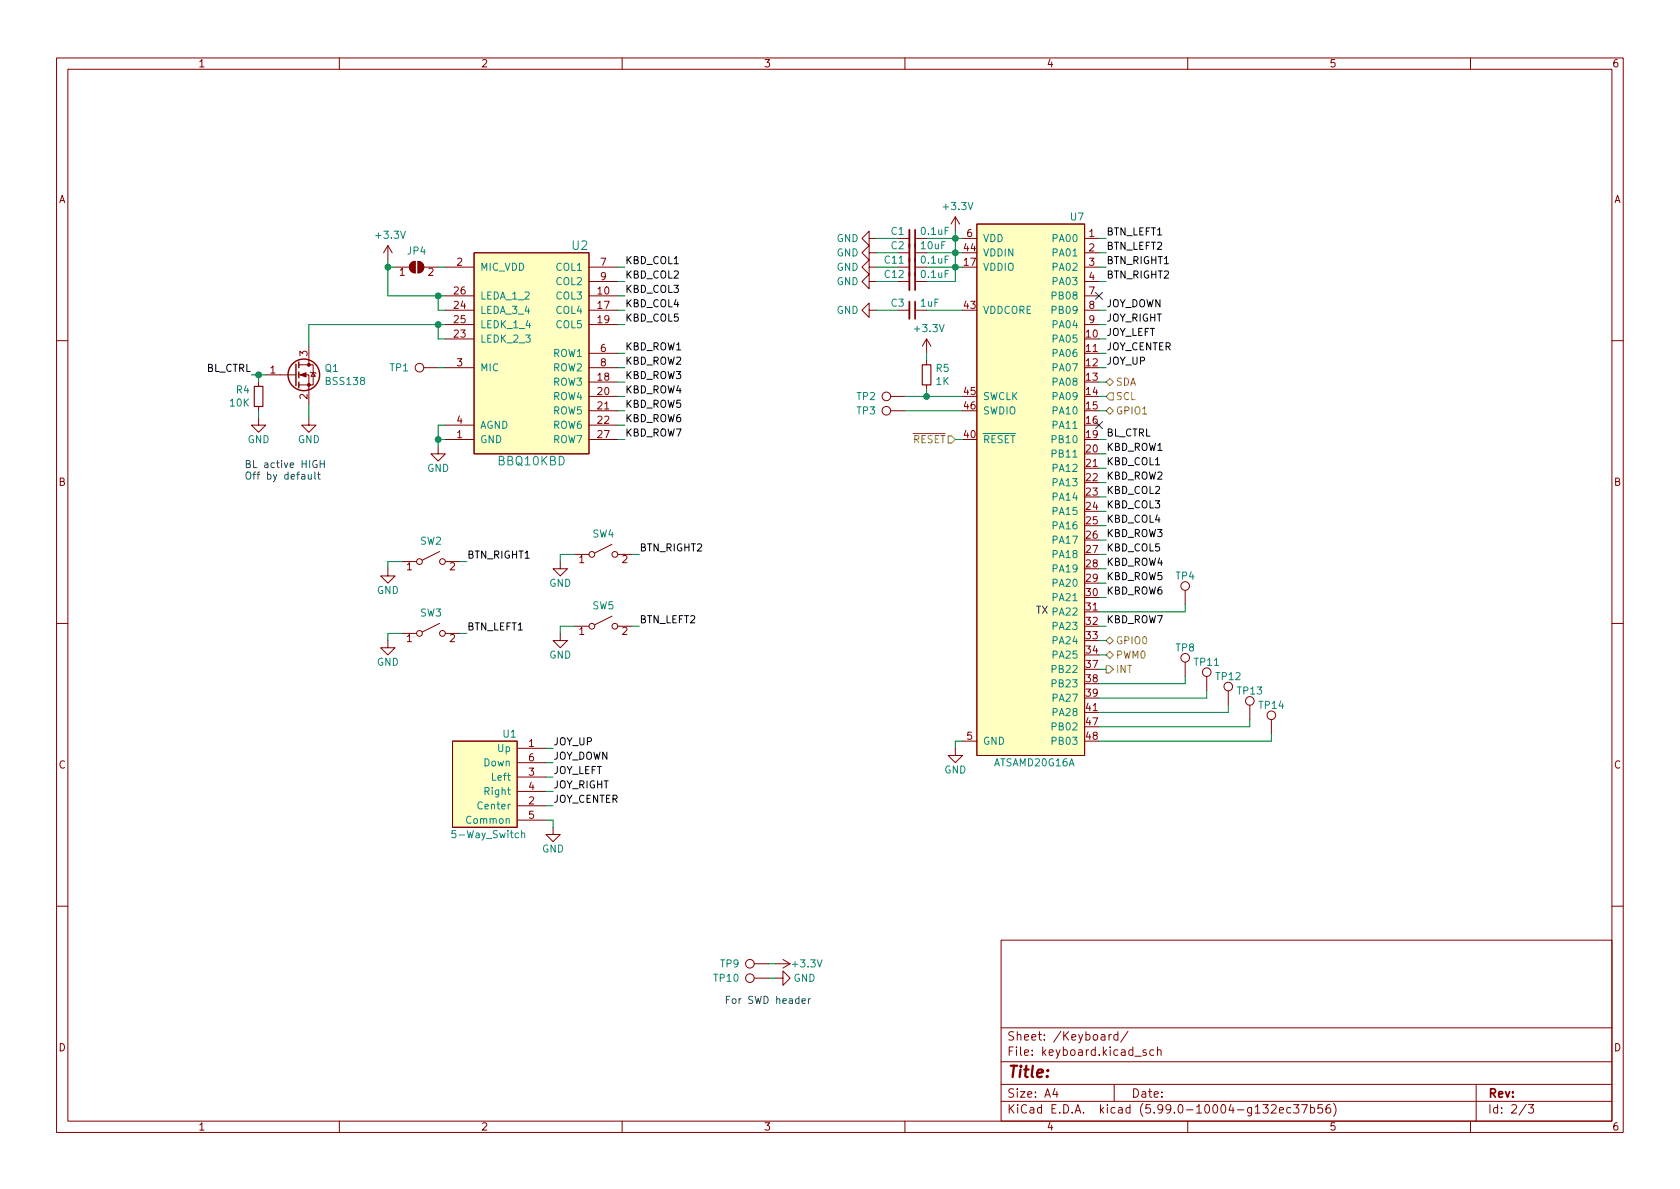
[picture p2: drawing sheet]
<svg xmlns="http://www.w3.org/2000/svg" width="297mm" height="210mm" viewBox="0 0 297 210" stroke-linecap="round" stroke-linejoin="round" font-family="sans-serif">
<g fill="none" stroke="#840000" stroke-width=".18">
<path d="M10 10.2h277v190.1h-277zM12 12.2h273v186.1h-273zM60 10.2v2M110 10.2v2M160 10.2v2M210 10.2v2M260 10.2v2M168.9 38.3l-.8 1.3M168.9 38.3v2.6M168.9 38.3l.8 1.3M172.7 39.6h19.1v94h-19.1zM68.6 43.4l-.8 1.3"/>
<path d="M68.6 43.4v2.6M68.6 43.4l.7 1.3M69.8 47.2h2.6M72.7 46.5l.7-.3v2.1a1.02 1.02 0 0 1-.9-.7 1.02 1.02 0 0 1 .2-1.1zM73.9 46.2a1.02 1.02 0 0 1 1 1 1.02 1.02 0 0 1-1 1.1zM74.9 47.2h2.6M78.7 47.2h5.1M78.7 52.3h5.1M78.7 54.9h5.1M78.7 57.4h5.1M78.7 59.9h5.1M83.8 44.7h20.3v35.6h-20.3z"/>
<path d="M104.1 47.2h5.1M104.1 49.8h5.1M104.1 52.3h5.1M104.1 54.9h5.1M104.1 57.4h5.1M153.7 44.7v-1.3l-1.3 1.3 1.3 1.3v-1.3h1.2M153.7 49.8v-1.3l-1.3 1.3 1.3 1.2v-1.2h1.2M153.7 42.2v-1.3l-1.3 1.3 1.3 1.2v-1.2h1.2M153.7 47.2v-1.2l-1.3 1.2 1.3 1.3v-1.3h1.2M153.7 54.9v-1.3l-1.3 1.3 1.3 1.2v-1.2h1.2M158.7 44.7h2.1M158.7 47.2h2.1"/>
<path d="M158.7 42.2h2.1M158.7 49.8h2.1M158.7 54.9h2.1M161.8 44.7h2M161.8 47.2h2M161.8 42.2h2M161.8 49.8h2M161.8 54.9h2M163.8 59.9l-.7 1.3M163.8 59.9v2.6M163.8 59.9l.8 1.3M170.2 42.2h2.5"/>
<path d="M191.8 44.7h2.5M191.8 47.2h2.5M191.8 42.2h2.5M191.8 49.8h2.5M191.8 52.3h2.5M191.8 54.9h2.5M191.8 57.4h2.5M10 60.2h2M45.7 73.9v1.3h1.3l-1.3 1.2-1.3-1.2h1.3M45.7 67.6v.7M45.7 71.9v.7M47 66.3h5.3"/>
<path d="M52.8 66.3h1.8v5.1M52.8 64.5h2.6v3.6h-2.6M54.6 73.9v1.3h1.3l-1.3 1.2-1.3-1.2h1.3M54.6 61.2v3.3M54.9 65.8l.1 .1h.8l.1 .1M55.4 65.9l.4 .6h-.8zM74.9 65h2.6M77.5 79v1.3h1.2l-1.2 1.2-1.3-1.2h1.3M78.7 65h5.1M78.7 77.7h5.1M78.7 75.2h5.1M104.1 62.5h5.1"/>
<path d="M104.1 72.6h5.1M104.1 70.1h5.1M104.1 65h5.1M104.1 77.7h5.1M104.1 67.6h5.1M104.1 75.2h5.1M157.5 72.6h2.5M157.5 70.1h2.5M163.8 63.7v.8M163.8 68.1v.7M191.8 62.5h2.5M285 60.2h2"/>
<path d="M71.1 99.3h2.6M77.7 97.5l-3 1.6M78.7 99.3h2.6M99.1 99.3v1.3h1.2l-1.2 1.2-1.3-1.2h1.3M101.6 98h2.5M108.2 96.3l-3 1.5M109.2 98h2.6M191.8 82.8h2.5M10 110.2h2M68.6 113.3v1.2h1.2l-1.2 1.3-1.3-1.3h1.3M68.6 100.6v1.2h1.2l-1.2 1.3-1.3-1.3h1.3M71.1 112h2.6"/>
<path d="M77.7 110.2l-3 1.6M78.7 112h2.6M99.1 112v1.3h1.2l-1.2 1.2-1.3-1.2h1.3M101.6 110.7h2.5M108.2 109l-3 1.5M109.2 110.7h2.6M191.8 108.2h2.5M209.5 104.4v2.5M209.5 117.1v2.5M213.4 119.6v2.6M285 110.2h2M80 131.1h11.4v15.2h-11.4z"/>
<path d="M91.4 132.3h5.1M91.4 137.4h5.1M91.4 139.9h5.1M91.4 134.9h5.1M168.9 132.3v1.3h1.3l-1.3 1.3-1.3-1.3h1.3M170.2 131.1h2.5M191.8 126h2.5M217.2 122.2v2.5M221 124.7v2.5M224.8 127.2v2.6M91.4 142.5h5.1M91.4 145h5.1"/>
<path d="M97.8 146.3v1.3h1.3l-1.3 1.2-1.3-1.2h1.3M10 160.2h2M133.3 173h2.6M133.3 170.4h2.6M137.2 173h1.2v-1.3l1.3 1.3-1.3 1.2v-1.2M137.2 170.4h2.5M138.4 169.7l1.3 .7M139.7 170.4l-1.3 .8M177 166.3h108v32h-108zM285 160.2h2M60 198.3v2M110 198.3v2"/>
<path d="M160 198.3v2M177 194.8h108M177 191.8h108M177 187.8h108M177 181.8h108M186.5 192.5l-.4 1h1M186.9 193v1M196.1 182.9v1M196.5 182.9l-.3 .1-.1 .2M197 191.8v3M197.6 183l-.4-.1-.3 .3v.4l.2 .3h.5M197.6 182.4v1.5"/>
<path d="M199.4 182.4l-1.3 1.9M200.6 186.8h1.2M202.6 185.7l-.3-.1-.2 .2v.3l.5 .1v.4h-.5M204 185.7l-.4-.1-.3 .3v.4l.1 .3h.6M204.6 185.8l.3-.2 .3 .1 .1 .9M204.6 185.1v1.5M210 198.3v2M224.8 195.5l.6-.2 .2 .2v.3l-.9 1h.9M226.2 196.3l.7-.1v-.3l-.5-.1-.2 .2 .1 .8h.6M228.2 195.9l-.4-.1-.3 .3v.4l.1 .3h.6M228.7 195.3h.9l-.5 .6 .5 .1v.7l-.2 .1h-.5l-.2-.1M230.1 195.3h1l-.6 1.5"/>
<path d="M231.7 195.9l.4-.1 .3 .3v.4l-.1 .3h-.6M231.7 195.3v1.5M233.8 195.3h-.7l-.1 .7 .2-.1 .5 .1 .2 .2-.1 .5-.2 .1-.6-.1M235.1 195.3a.59 .59 0 0 0-.7 .7v.5l.2 .3h.4l.2-.1 .1-.5-.2-.2-.4-.1-.3 .3M235.8 195.1a1.72 1.72 0 0 1 0 2.3M260 198.3v2M261 191.8v6.5M269.9 195.3l-1.3 1.9M270.2 195.3h1l-.6 .6 .5 .1v.7l-.2 .1h-.5l-.2-.1"/>
<circle cx="74.2" cy="65" r=".76"/>
<circle cx="156.7" cy="72.6" r=".76"/>
<circle cx="156.7" cy="70.1" r=".76"/>
<circle cx="74.2" cy="99.3" r=".51"/>
<circle cx="78.2" cy="99.3" r=".51"/>
<circle cx="104.6" cy="98" r=".51"/>
<circle cx="108.7" cy="98" r=".51"/>
<circle cx="74.2" cy="112" r=".51"/>
<circle cx="78.2" cy="112" r=".51"/>
<circle cx="104.6" cy="110.7" r=".51"/>
<circle cx="108.7" cy="110.7" r=".51"/>
<circle cx="209.5" cy="116.3" r=".76"/>
<circle cx="209.5" cy="103.6" r=".76"/>
<circle cx="213.4" cy="118.9" r=".76"/>
<circle cx="217.2" cy="121.4" r=".76"/>
<circle cx="221" cy="123.9" r=".76"/>
<circle cx="224.8" cy="126.5" r=".76"/>
<circle cx="132.6" cy="173" r=".76"/>
<circle cx="132.6" cy="170.4" r=".76"/>
</g>
<path d="M160.8 40.6v10.7M160.8 53.3v3.1" fill="none" stroke="#840000" stroke-width=".33"/>
<path d="M161.8 40.6v10.7M161.8 53.3v3.1" fill="none" stroke="#840000" stroke-width=".3"/>
<g fill="none" stroke="#840000" stroke-width=".25">
<path d="M52.3 64.4v3.8M52.8 64v1M52.8 65.8v1M52.8 67.6v1"/>
<circle cx="53.7" cy="66.3" r="2.79"/>
</g>
<g fill="#840000" stroke="#840000" stroke-width=".18">
<path d="M53.1 66.3l1-.4v.8z"/>
<path d="M72.7 46.5l.7-.3v2.1a1.02 1.02 0 0 1-.9-.7 1.02 1.02 0 0 1 .2-1.1z"/>
<path d="M73.9 46.2a1.02 1.02 0 0 1 1 1 1.02 1.02 0 0 1-1 1.1z"/>
<circle cx="54.6" cy="68.1" r=".25"/>
<circle cx="54.6" cy="64.5" r=".25"/>
</g>
<g fill="#ffffc2" stroke="#ffffc2" stroke-width=".18">
<path d="M172.7 39.6h19.1v94h-19.1z"/>
<path d="M83.8 44.7h20.3v35.6h-20.3z"/>
<path d="M80 131.1h11.4v15.2h-11.4z"/>
</g>
<path d="M45 68.3h1.5v3.6h-1.5zM163.1 64.5h1.5v3.6h-1.5z" fill="none" stroke="#840000" stroke-width=".2"/>
<path d="M92.2 147.4l.2-.1 .3 .1 .1 .7M92.2 146.9v1.2" fill="none" stroke="#008484" stroke-width=".18"/>
<path d="M195.6 70.1l.6-.6h.6v1.2h-.6zM195.6 67.6l.6-.7 .6 .7-.6 .6zM195.6 72.6l.6-.6 .6 .6-.6 .7zM195.6 113.3l.6-.7 .6 .7-.6 .6zM195.6 115.8l.6-.6 .6 .6-.6 .7zM195.6 117.7h.6l.6 .7-.6 .6h-.6z" fill="none" stroke="#848400" stroke-width=".18"/>
<path d="M54.5 83.9l.1 .8h.3l.1-.1M55 83.9v.8M55.7 83.5v1.1l.1 .1M56 81.5a.59 .59 0 0 0-.7 .6 .59 .59 0 0 0 .7 .5l.1-.5h-.3M56.1 83.9h.5M56.3 83.5v1.1l.3 .1M56.6 81.4v1.3M56.6 82h.7M57.3 81.4v1.3M128.4 176.8h.5M129 176.2h-.6v1.2" fill="none" stroke="#0000c2" stroke-width=".18"/>
<g fill="none" stroke="#008400" stroke-width=".18">
<path d="M68.6 47.2h1.2M68.6 46v6.3h10.1M77.5 47.2h1.2M77.5 52.3v2.6h1.2M77.5 57.4v2.5h1.2M78.7 57.4h-24.1v3.8M109.2 47.2h1.3M109.2 49.8h1.3M109.2 54.9h1.3M109.2 57.4h1.3M109.2 52.3h1.3M154.9 47.2h3.8"/>
<path d="M154.9 44.7h3.8M154.9 49.8h3.8M154.9 54.9h3.8M154.9 42.2h3.8M163.8 47.2h6.4M163.8 44.7h6.4M163.8 54.9h6.4M163.8 42.2h6.4M168.9 40.9v8.9h-5.1M194.3 47.2h1.3M194.3 59.9h1.3M194.3 44.7h1.3"/>
<path d="M194.3 49.8h1.3M194.3 54.9h1.3M194.3 42.2h1.3M194.3 57.4h1.3M44.4 66.3h2.6M45.7 66.3v1.3M45.7 72.6v1.3M54.6 71.4v2.5M77.5 77.7h1.2M77.5 65h1.2M78.7 75.2h-1.2v3.8M109.2 77.7h1.3"/>
<path d="M109.2 65h1.3M109.2 70.1h1.3M109.2 72.6h1.3M109.2 67.6h1.3M109.2 62.5h1.3M109.2 75.2h1.3M160 70.1h10.2M160 72.6h10.2M163.8 62.5v1.2M163.8 68.8v1.3M168.9 77.7h1.3M194.3 77.7h1.3"/>
<path d="M194.3 65h1.3M194.3 70.1h1.3M194.3 72.6h1.3M194.3 67.6h1.3M194.3 62.5h1.3M71.1 99.3h-2.5v1.3M81.3 99.3h1.2M101.6 98h-2.5v1.3M111.8 98h1.2M194.3 80.3h1.3M194.3 82.8h1.3M194.3 85.3h1.3"/>
<path d="M194.3 87.9h1.3M194.3 90.4h1.3M194.3 93h1.3M194.3 98h1.3M194.3 95.5h1.3M71.1 112h-2.5v1.3M81.3 112h1.2M101.6 110.7h-2.5v1.3M111.8 110.7h1.2M194.3 100.6h1.3M194.3 103.1h1.3M194.3 105.7h1.3"/>
<path d="M194.3 113.3h1.3M194.3 115.8h1.3M194.3 118.4h1.3M194.3 110.7h1.3M209.5 119.6v1.3h-15.2M209.5 106.9v1.3h-15.2M96.5 132.3h1.3M96.5 134.9h1.3M96.5 137.4h1.3M96.5 139.9h1.3M170.2 131.1h-1.3v1.2M213.4 122.2v1.2h-19.1"/>
<path d="M217.2 124.7v1.3h-22.9M221 127.2v1.3h-26.7M224.8 129.8v1.3h-30.5M96.5 142.5h1.3M96.5 145h1.3v1.3M135.9 170.4h1.3M135.9 173h1.3"/>
</g>
<path d="M193.7 51.7l1.2 1.2M194.9 51.7l-1.2 1.2M193.7 74.6l1.2 1.2M194.9 74.6l-1.2 1.2" fill="none" stroke="#000084" stroke-width=".18"/>
<g fill="#008400" stroke="#008400" stroke-width=".18">
<circle cx="168.9" cy="47.2" r=".51"/>
<circle cx="168.9" cy="42.2" r=".51"/>
<circle cx="168.9" cy="44.7" r=".51"/>
<circle cx="45.7" cy="66.3" r=".51"/>
<circle cx="77.5" cy="52.3" r=".51"/>
<circle cx="68.6" cy="47.2" r=".51"/>
<circle cx="77.5" cy="77.7" r=".51"/>
<circle cx="77.5" cy="57.4" r=".51"/>
<circle cx="163.8" cy="70.1" r=".51"/>
</g>
<text font-size="2.8" fill="#840000" x="178" y="190.6">Title:</text>
<g font-size="2.1" fill="#008484">
<text x="101.2" y="44.2">U2</text>
<text x="88.1" y="82.3">BBQ10KBD</text>
</g>
<g font-size="2.1" fill="#840000">
<text x="178" y="184">Sheet: /Keyboard/</text>
<text x="178" y="186.7">File: keyboard.kicad_sch</text>
<text x="178" y="196.9">KiCad E.D.A. kicad (5.99.0-10004-g132ec37b56)</text>
<text x="178" y="194.1">Size: A4</text>
<text x="200" y="194.1">Date:</text>
<text x="263" y="194.1">Rev:</text>
<text x="263" y="196.9">Id: 2/3</text>
</g>
<g font-size="1.8" fill="#840000">
<text x="35" y="11.9">1</text>
<text x="85" y="11.9">2</text>
<text x="135" y="11.9">3</text>
<text x="185" y="11.9">4</text>
<text x="235" y="11.9">5</text>
<text x="285" y="11.9">6</text>
<text x="10.3" y="35.9">A</text>
<text x="285.3" y="35.9">A</text>
<text x="171" y="41.9">6</text>
<text x="192.5" y="41.9">1</text>
<text x="80.8" y="47">2</text>
<text x="106.2" y="47">7</text>
<text x="170.5" y="47">17</text>
<text x="170.5" y="44.4">44</text>
<text x="192.5" y="44.4">2</text>
<text x="192.5" y="47">3</text>
<text x="70.6" y="48.8">1</text>
<text x="75.7" y="48.8">2</text>
<text x="80.3" y="52.1">26</text>
<text x="105.7" y="52.1">10</text>
<text x="106.2" y="49.5">9</text>
<text x="192.5" y="49.5">4</text>
<text x="192.5" y="52.1">7</text>
<text x="80.3" y="59.7">23</text>
<text x="80.3" y="54.6">24</text>
<text x="80.3" y="57.1">25</text>
<text x="105.7" y="54.6">17</text>
<text x="105.7" y="57.1">19</text>
<text x="170.5" y="54.6">43</text>
<text x="192.1" y="59.7">10</text>
<text x="192.5" y="54.6">8</text>
<text x="192.5" y="57.1">9</text>
<text x="54.4" y="63" transform="rotate(-90 54.4 63)">3</text>
<text x="80.8" y="64.8">3</text>
<text x="106.2" y="62.2">6</text>
<text x="106.2" y="64.8">8</text>
<text x="192.1" y="62.2">11</text>
<text x="192.1" y="64.8">12</text>
<text x="47.8" y="66">1</text>
<text x="54.4" y="70.6" transform="rotate(-90 54.4 70.6)">2</text>
<text x="105.7" y="67.3">18</text>
<text x="105.7" y="69.8">20</text>
<text x="170.5" y="69.8">45</text>
<text x="192.1" y="67.3">13</text>
<text x="192.1" y="69.8">14</text>
<text x="80.8" y="77.5">1</text>
<text x="80.8" y="74.9">4</text>
<text x="105.7" y="72.4">21</text>
<text x="105.7" y="74.9">22</text>
<text x="105.7" y="77.5">27</text>
<text x="170.5" y="77.5">40</text>
<text x="170.5" y="72.4">46</text>
<text x="192.1" y="72.4">15</text>
<text x="192.1" y="74.9">16</text>
<text x="192.1" y="77.5">19</text>
<text x="192.1" y="80">20</text>
<text x="192.1" y="82.5">21</text>
<text x="10.3" y="85.9">B</text>
<text x="192.1" y="85.1">22</text>
<text x="192.1" y="87.6">23</text>
<text x="285.3" y="85.9">B</text>
<text x="192.1" y="90.2">24</text>
<text x="192.1" y="92.7">25</text>
<text x="192.1" y="95.2">26</text>
<text x="71.9" y="100.8">1</text>
<text x="79.5" y="100.8">2</text>
<text x="102.4" y="99.6">1</text>
<text x="110" y="99.6">2</text>
<text x="192.1" y="97.8">27</text>
<text x="192.1" y="100.3">28</text>
<text x="192.1" y="102.9">29</text>
<text x="192.1" y="105.4">30</text>
<text x="192.1" y="107.9">31</text>
<text x="71.9" y="113.5">1</text>
<text x="79.5" y="113.5">2</text>
<text x="102.4" y="112.3">1</text>
<text x="110" y="112.3">2</text>
<text x="192.1" y="110.5">32</text>
<text x="192.1" y="113">33</text>
<text x="192.1" y="115.6">34</text>
<text x="192.1" y="118.1">37</text>
<text x="192.1" y="120.6">38</text>
<text x="192.1" y="123.2">39</text>
<text x="192.1" y="125.7">41</text>
<text x="171" y="130.8">5</text>
<text x="192.1" y="128.3">47</text>
<text x="192.1" y="130.8">48</text>
<text x="10.3" y="135.9">C</text>
<text x="93.5" y="132.1">1</text>
<text x="93.5" y="137.2">3</text>
<text x="93.5" y="134.6">6</text>
<text x="285.3" y="135.9">C</text>
<text x="93.5" y="142.2">2</text>
<text x="93.5" y="139.7">4</text>
<text x="93.5" y="144.8">5</text>
<text x="10.3" y="185.9">D</text>
<text x="285.3" y="185.9">D</text>
<text x="35" y="199.9">1</text>
<text x="85" y="199.9">2</text>
<text x="135" y="199.9">3</text>
<text x="185" y="199.9">4</text>
<text x="235" y="199.9">5</text>
<text x="285" y="199.9">6</text>
</g>
<g font-size="1.8" fill="#008484">
<text x="157.6" y="41.5">C1</text>
<text x="163" y="41.5">0.1uF</text>
<text x="167" y="37.1">+3.3V</text>
<text x="189.3" y="39">U7</text>
<text x="66.6" y="42.2">+3.3V</text>
<text x="72.1" y="45">JP4</text>
<text x="84.8" y="47.9">MIC_VDD</text>
<text x="98.4" y="47.9">COL1</text>
<text x="147.9" y="45.3">GND</text>
<text x="147.9" y="42.8">GND</text>
<text x="147.9" y="47.9">GND</text>
<text x="156.5" y="46.6">C11</text>
<text x="157.6" y="44.1">C2</text>
<text x="162.9" y="44.1">10uF</text>
<text x="163" y="46.6">0.1uF</text>
<text x="173.7" y="47.9">VDDIO</text>
<text x="173.7" y="45.3">VDDIN</text>
<text x="173.7" y="42.8">VDD</text>
<text x="186.3" y="42.8">PA00</text>
<text x="186.3" y="45.3">PA01</text>
<text x="186.3" y="47.9">PA02</text>
<text x="84.8" y="53">LEDA_1_2</text>
<text x="98.4" y="53">COL3</text>
<text x="98.4" y="50.4">COL2</text>
<text x="147.9" y="50.4">GND</text>
<text x="156.5" y="49.1">C12</text>
<text x="163" y="49.1">0.1uF</text>
<text x="186.3" y="50.4">PA03</text>
<text x="186.3" y="53">PB08</text>
<text x="84.8" y="55.5">LEDA_3_4</text>
<text x="84.8" y="58">LEDK_1_4</text>
<text x="98.4" y="55.5">COL4</text>
<text x="98.4" y="58">COL5</text>
<text x="147.9" y="55.5">GND</text>
<text x="157.6" y="54.2">C3</text>
<text x="161.9" y="58.7">+3.3V</text>
<text x="162.8" y="54.2">1uF</text>
<text x="173.7" y="55.5">VDDCORE</text>
<text x="186.3" y="55.5">PB09</text>
<text x="186.3" y="58">PA04</text>
<text x="57.5" y="65.8">Q1</text>
<text x="69" y="65.7">TP1</text>
<text x="84.8" y="60.6">LEDK_2_3</text>
<text x="84.8" y="65.7">MIC</text>
<text x="97.8" y="63.1">ROW1</text>
<text x="97.8" y="65.7">ROW2</text>
<text x="165.5" y="65.8">R5</text>
<text x="186.3" y="60.6">PA05</text>
<text x="186.3" y="63.1">PA06</text>
<text x="186.3" y="65.7">PA07</text>
<text x="40.7" y="71.9">10K</text>
<text x="41.8" y="69.6">R4</text>
<text x="57.7" y="68.1">BSS138</text>
<text x="97.8" y="68.2">ROW3</text>
<text x="97.8" y="70.7">ROW4</text>
<text x="151.5" y="70.7">TP2</text>
<text x="165.5" y="68.1">1K</text>
<text x="173.7" y="70.7">SWCLK</text>
<text x="186.3" y="68.2">PA08</text>
<text x="186.3" y="70.7">PA09</text>
<text x="84.8" y="75.8">AGND</text>
<text x="97.8" y="73.3">ROW5</text>
<text x="97.8" y="75.8">ROW6</text>
<text x="151.5" y="73.3">TP3</text>
<text x="173.7" y="73.3">SWDIO</text>
<text x="186.3" y="73.3">PA10</text>
<text x="186.3" y="75.8">PA11</text>
<text x="43.8" y="78.4">GND</text>
<text x="52.6" y="78.4">GND</text>
<text x="75.5" y="83.4">GND</text>
<text x="84.8" y="78.4">GND</text>
<text x="97.8" y="78.4">ROW7</text>
<text x="173.7" y="78.4">~RESET~</text>
<text x="186.3" y="78.4">PB10</text>
<text x="186.3" y="80.9">PB11</text>
<text x="186.3" y="83.4">PA12</text>
<text x="186.3" y="86">PA13</text>
<text x="186.3" y="88.5">PA14</text>
<text x="104.8" y="95">SW4</text>
<text x="186.3" y="91.1">PA15</text>
<text x="186.3" y="93.6">PA16</text>
<text x="74.3" y="96.3">SW2</text>
<text x="186.3" y="96.1">PA17</text>
<text x="186.3" y="98.7">PA18</text>
<text x="186.3" y="101.2">PA19</text>
<text x="66.6" y="105">GND</text>
<text x="97.1" y="103.8">GND</text>
<text x="104.8" y="107.7">SW5</text>
<text x="186.3" y="103.8">PA20</text>
<text x="186.3" y="106.3">PA21</text>
<text x="207.9" y="102.5">TP4</text>
<text x="74.3" y="109">SW3</text>
<text x="186.3" y="111.4">PA23</text>
<text x="186.3" y="113.9">PA24</text>
<text x="66.6" y="117.7">GND</text>
<text x="97.1" y="116.5">GND</text>
<text x="186.3" y="116.5">PA25</text>
<text x="186.3" y="119">PB22</text>
<text x="207.9" y="115.2">TP8</text>
<text x="211.2" y="117.7">TP11</text>
<text x="186.3" y="121.5">PB23</text>
<text x="186.3" y="124.1">PA27</text>
<text x="215.1" y="120.3">TP12</text>
<text x="218.9" y="122.8">TP13</text>
<text x="222.7" y="125.3">TP14</text>
<text x="89" y="130.4">U1</text>
<text x="173.7" y="131.7">GND</text>
<text x="186.3" y="126.6">PA28</text>
<text x="186.3" y="129.2">PB02</text>
<text x="186.3" y="131.7">PB03</text>
<text x="85.6" y="135.5">Down</text>
<text x="88.1" y="133">Up</text>
<text x="166.9" y="136.8">GND</text>
<text x="175.8" y="135.5">ATSAMD20G16A</text>
<text x="84.8" y="143.1">Center</text>
<text x="85.9" y="140.6">Right</text>
<text x="87.2" y="138">Left</text>
<text x="80.4" y="148.2">5-Way_Switch</text>
<text x="82.8" y="145.7">Common</text>
<text x="95.8" y="150.7">GND</text>
<text x="126.3" y="173.6">TP10</text>
<text x="127.4" y="171.1">TP9</text>
<text x="140.3" y="173.6">GND</text>
<text x="140.3" y="171.1">+3.3V</text>
</g>
<g font-size="1.8">
<text x="195.6" y="41.6">BTN_LEFT1</text>
<text x="110.5" y="46.7">KBD_COL1</text>
<text x="195.6" y="44.2">BTN_LEFT2</text>
<text x="195.6" y="46.7">BTN_RIGHT1</text>
<text x="110.5" y="49.2">KBD_COL2</text>
<text x="110.5" y="51.8">KBD_COL3</text>
<text x="195.6" y="49.2">BTN_RIGHT2</text>
<text x="110.5" y="56.9">KBD_COL5</text>
<text x="110.5" y="54.3">KBD_COL4</text>
<text x="195.6" y="54.3">JOY_DOWN</text>
<text x="195.6" y="56.9">JOY_RIGHT</text>
<text x="195.6" y="59.4">JOY_LEFT</text>
<text x="36.4" y="65.7">BL_CTRL</text>
<text x="110.5" y="61.9">KBD_ROW1</text>
<text x="110.5" y="64.5">KBD_ROW2</text>
<text x="195.6" y="61.9">JOY_CENTER</text>
<text x="195.6" y="64.5">JOY_UP</text>
<text x="110.5" y="67">KBD_ROW3</text>
<text x="110.5" y="69.6">KBD_ROW4</text>
<text x="110.5" y="74.6">KBD_ROW6</text>
<text x="110.5" y="77.2">KBD_ROW7</text>
<text x="110.5" y="72.1">KBD_ROW5</text>
<text x="195.6" y="77.2">BL_CTRL</text>
<text x="195.6" y="79.7">KBD_ROW1</text>
<text x="195.6" y="82.3">KBD_COL1</text>
<text x="195.6" y="84.8">KBD_ROW2</text>
<text x="195.6" y="87.3">KBD_COL2</text>
<text x="195.6" y="89.9">KBD_COL3</text>
<text x="195.6" y="95">KBD_ROW3</text>
<text x="195.6" y="92.4">KBD_COL4</text>
<text x="82.5" y="98.8">BTN_RIGHT1</text>
<text x="113" y="97.5">BTN_RIGHT2</text>
<text x="195.6" y="97.5">KBD_COL5</text>
<text x="195.6" y="100">KBD_ROW4</text>
<text x="195.6" y="105.1">KBD_ROW6</text>
<text x="195.6" y="102.6">KBD_ROW5</text>
<text x="82.5" y="111.5">BTN_LEFT1</text>
<text x="113" y="110.2">BTN_LEFT2</text>
<text x="195.6" y="110.2">KBD_ROW7</text>
<text x="97.8" y="131.8">JOY_UP</text>
<text x="97.8" y="134.3">JOY_DOWN</text>
<text x="97.8" y="136.9">JOY_LEFT</text>
<text x="97.8" y="139.4">JOY_RIGHT</text>
<text x="97.8" y="141.9">JOY_CENTER</text>
</g>
<g font-size="1.8" fill="#848400">
<text x="197.2" y="70.7">SCL</text>
<text x="197.2" y="68.2">SDA</text>
<text x="197.2" y="73.3">GPIO1</text>
<text x="161.4" y="78.4">~RESET~</text>
<text x="197.2" y="113.9">GPIO0</text>
<text x="197.2" y="116.5">PWM0</text>
<text x="197.2" y="119">INT</text>
</g>
<g font-size="1.8" fill="#0000c2">
<text x="43.2" y="82.8">BL active HIGH</text>
<text x="43.2" y="84.8">Off by default</text>
<text x="183.1" y="108.5">TX PA22</text>
<text x="129.8" y="177.5">For SWD header</text>
</g>
</svg>
